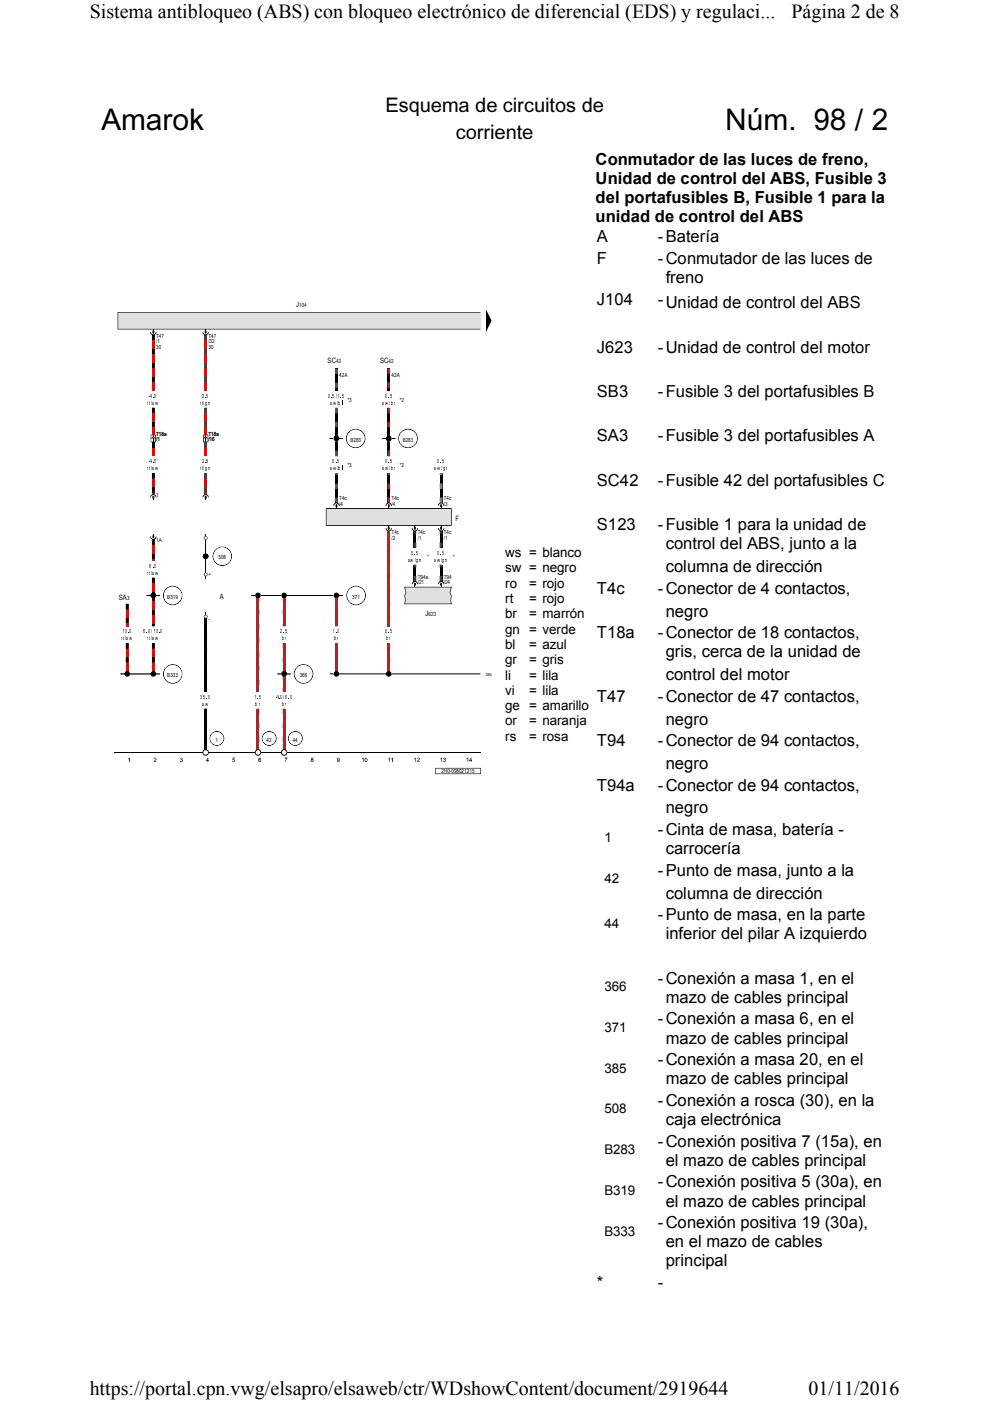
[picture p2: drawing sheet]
<svg xmlns="http://www.w3.org/2000/svg" width="210mm" height="297mm" viewBox="0 0 210 297" stroke-linecap="round" stroke-linejoin="round" font-family="sans-serif">
<path d="M24.2 159.5h77.7" fill="none" stroke="#000" stroke-width=".21"/>
<g fill="#000">
<path d="M27.1 160.9l.4-.2v.8h-.2v-.6l-.2 .1zM27.1 160.9l.4-.2v.8v-.8l-.4 .2 .1 .1 .2-.2-.1 .7h.2h-.2v-.6l-.2 .1zM32.6 160.8a.29 .29 0 0 1 .5 0 .29 .29 0 0 1-.2 .4l-.1 .2 .3 .1h-.5l.3-.4a.2 .2 0 0 0 .1-.3 .21 .21 0 0 0-.4 .1zM32.7 160.7h.4l.1 .2-.4 .5h.4h-.5l.4-.4v-.3h-.2l-.3 .2 .4-.1v.2l-.4 .5 .6-.1v.1h-.6l.5-.6-.2-.2-.3 .2zM38.2 160.8l.4-.1v.3a.27 .27 0 0 1 0 .5 .27 .27 0 0 1-.4-.2h.1a.17 .17 0 0 0 .2 .1 .17 .17 0 0 0 .1-.2 .17 .17 0 0 0-.2-.1l.2-.3-.2-.1-.1 .2zM38.3 160.7h.3l.1 .2-.1 .2 .1 .1-.3 .3-.3-.2 .2 .2h.4v-.4h-.2l.2-.3-.3-.1-.2 .2 .2-.2 .2 .2-.2 .2 .2 .1-.2 .3-.2-.2 .4 .1v-.2l-.2-.1 .2-.2-.2-.2-.2 .2zM49.4 160.7h.4v.1h-.4v.2a.28 .28 0 0 1 .4 .1 .28 .28 0 0 1-.2 .4 .28 .28 0 0 1-.3-.2h.1a.19 .19 0 0 0 .2 .1 .19 .19 0 0 0 .1-.3h-.4zM49.4 160.7h.4v.1h-.4v.2h.3l.1 .2-.3 .3-.3-.2 .2 .2 .3-.1v-.4h-.3v-.2h.4v-.1h-.4l-.1 .4 .2-.1 .2 .2-.2 .3-.2-.2 .2 .1 .2-.2-.2-.2-.2 .1zM60.4 160.7h.5l-.3 .8v-.4l.2-.3h-.4zM60.4 160.7h.5l-.3 .8h-.1v-.2l.3-.5h-.4h.4l-.2 .7 .3-.8h-.5v.1zM92.3 162.8l.1 .1v1.2h9.5v-1.2h-9.5v-.1h9.5v1.3h-9.6z"/>
<path d="M44.1 160.7l.1 .5h.1l-.1 .3-.2-.2h-.3zM44 160.8l-.2 .4h.2z"/>
<path d="M44.1 160.7l.1 .5h.1l-.1 .3h-.2l.2-.2h.1l-.1-.6-.5 .6h.4v.2l-.1-.2h-.3zM44 160.8l-.2 .4h.3h-.3l.3-.4v.4z"/>
<path d="M54.9 160.7h.4v.2l-.2-.2-.2 .4a.27 .27 0 0 1 .4 0 .27 .27 0 0 1-.1 .4 .27 .27 0 0 1-.4-.2zM54.9 161.3a.2 .2 0 0 0 .4 0 .2 .2 0 0 0-.4 0z"/>
<path d="M54.9 160.7h.4l.1 .2-.3-.2h-.2l-.1 .4 .1 .3 .3 .1 .1-.5-.4 .1v-.2l.2-.2 .2 .2-.2-.2-.2 .2v.2l.2-.1 .3 .2-.3 .3h-.2zM54.9 161.1h.3v.3l-.3-.2 .3 .2v-.3l-.3 .1z"/>
<path d="M66 160.7a.22 .22 0 0 1 .3 0 .22 .22 0 0 1 0 .3 .27 .27 0 0 1 .1 .4 .27 .27 0 0 1-.4 0 .27 .27 0 0 1 .1-.4l-.2-.1zM66 160.9a.15 .15 0 0 0 .3 0 .15 .15 0 0 0-.3 0zM66 161.3a.17 .17 0 0 0 .3 0 .17 .17 0 0 0-.3 0z"/>
<path d="M66 160.7h.4v.2l-.1 .2 .2 .2-.3 .2h-.2l-.1-.4 .2-.1-.2 .3 .1 .2h.4l.1-.2-.2-.3 .1-.1-.2-.2h-.2v.4zM66.1 160.8h.2v.2h-.2l-.1-.1 .2 .1 .1-.1zM66 161.1h.3v.3h-.3l.3-.1-.1-.2-.2 .2z"/>
<path d="M71.5 160.7a.37 .37 0 0 1 .5 .4 .37 .37 0 0 1-.5 .4v-.2l.2 .2 .1-.1 .1-.3a.26 .26 0 0 1-.4 0 .26 .26 0 0 1 0-.4zM71.5 160.9a.2 .2 0 0 0 .4 0 .2 .2 0 0 0-.4 0z"/>
<path d="M71.5 160.7h.2l.3 .1a.5 .5 0 0 1-.3 .7l-.2-.2v.2h.3l.2-.7-.3-.1-.2 .3v.2l.4-.1-.2 .4-.2-.2 .3 .1 .1-.3-.4 .1zM71.6 160.8h.2l.1 .2-.2-.3-.1 .1v.3l.3-.1-.2 .2z"/>
<path d="M76.8 160.9l.2-.2v.8v-.6l-.2 .1zM77.5 160.7a.39 .39 0 0 1 .4 .4 .39 .39 0 0 1-.5 .4l-.1-.6zM77.5 160.8v.6a.35 .35 0 0 0 .3-.3 .35 .35 0 0 0-.3-.3z"/>
<path d="M76.8 160.9l.2-.2v.8v-.8l-.2 .2v.1l.2-.2v.7v-.6l-.2 .1zM77.4 160.7h.3l.2 .2a.45 .45 0 0 1-.3 .6h-.2l-.1-.4 .1 .4h.4l.1-.6-.3-.2-.3 .4zM77.5 160.8h.2v.6l-.1 .1-.2-.4 .1 .3h.2v-.6h-.2l-.1 .3z"/>
<path d="M82.3 160.9l.3-.2v.8l-.1-.6-.2 .1zM83 160.9l.3-.2v.8h-.2v-.6l-.1 .1z"/>
<path d="M82.3 160.9l.3-.2v.8v-.8l-.3 .2v.1l.2-.2 .1 .7-.1-.6-.2 .1zM82.9 160.9l.4-.2v.8v-.8l-.4 .3 .3-.2-.1 .7h.2h-.2l.1-.6-.2 .1z"/>
<path d="M87.8 160.9l.3-.2v.8v-.6l-.3 .1zM88.5 160.7a.29 .29 0 0 1 .5 .2 .29 .29 0 0 1-.3 .3l-.1 .2 .4 .1h-.6l.3-.4a.2 .2 0 0 0 0-.3 .2 .2 0 0 0-.3 .1z"/>
<path d="M87.8 160.9l.4-.2v.8l-.1-.8-.3 .2v.1l.3-.2v.7v-.6l-.3 .1zM88.5 160.7h.4l.1 .2-.4 .5h.4h-.5l.4-.4v-.3h-.2l-.3 .2 .4-.1v.2l-.4 .5 .6-.1v.1h-.6l.5-.6-.2-.2-.3 .2z"/>
<path d="M93.4 160.9l.3-.2v.8l-.1-.6-.2 .1zM94 160.8l.4-.1v.3a.27 .27 0 0 1 0 .5 .27 .27 0 0 1-.4-.2h.1a.16 .16 0 0 0 .1 .1 .16 .16 0 0 0 .2-.1 .16 .16 0 0 0-.2-.2l.2-.3-.2-.1-.1 .2z"/>
<path d="M93.4 160.9l.3-.2v.8v-.8l-.3 .2v.1l.2-.2 .1 .7-.1-.6-.2 .1zM94.1 160.7h.3l.1 .2-.1 .2 .1 .1-.3 .3-.3-.2 .2 .2h.3l.1-.3-.2-.1 .2-.2-.3-.2h-.1v.2l.1-.2 .2 .2-.2 .1 .2 .1v.3h-.3l-.1-.1 .2 .1 .2-.2-.3-.1 .2-.3-.3 .1z"/>
<path d="M98.9 160.9l.3-.2v.8l-.1-.6-.2 .1zM99.9 160.7v.5h.2l-.2 .3v-.2h-.4zM99.9 160.8l-.3 .4h.3z"/>
<path d="M98.9 160.9l.4-.2v.8l-.1-.8-.3 .2v.1l.2-.2 .1 .7-.1-.6-.2 .1zM99.9 160.7v.5h.2l-.2 .3h-.1l.1-.2h.2l-.2-.6-.4 .6h.4v.2v-.2h-.4zM99.9 160.8v.4l-.1-.4-.2 .4h.3h-.3z"/>
</g>
<path d="M25 66.2h76.9v3.6h-76.9z" fill-rule="evenodd" fill="#e0e0e0"/>
<path d="M24.9 66.2h77v.1h-76.9v3.5l76.9-.1v.1h-77zM103 65.6l1.2 2.4-1.2 2.4zM58.8 142.8h2.8v.2h-2.8v-.2v.2v-.2h2.8v.2h-2.8z" fill="#000"/>
<g fill="#000">
<path d="M32 92.2h1.1v1.6h-1.1zM32 92.3h.9v1.3h-.9z" fill-rule="evenodd"/>
<path d="M43.1 92.2h1.1v1.6h-1.1zM43.2 92.3h.8v1.3h-.8z" fill-rule="evenodd"/>
<path d="M61.1 156.6a1.55 1.55 0 0 1 3.1 0 1.55 1.55 0 0 1-3.1 0zM61.2 156.6a1.43 1.43 0 0 1 2.8 0 1.43 1.43 0 0 1-2.8 0z" fill-rule="evenodd"/>
<path d="M62.3 142.9a2.05 2.05 0 0 1 4.1 0 2.05 2.05 0 0 1-4.1 0zM62.4 142.9a1.95 1.95 0 0 1 3.9 0 1.95 1.95 0 0 1-3.9 0z" fill-rule="evenodd"/>
</g>
<path d="M69.9 142.9h32" fill="none" stroke="#000" stroke-width=".21"/>
<path d="M69.2 107.8h26.5v3.6h-26.5z" fill-rule="evenodd" fill="#e0e0e0"/>
<path d="M69.1 107.8h26.7v3.7h-26.7zM69.2 107.9h26.4v3.4h-26.4z" fill-rule="evenodd" fill="#000"/>
<path d="M85.8 124.5h9.9l-.3 1.2 .3 .5-.2 1.1 .2 .7h-9.9l.1-.7-.1-1.1 .3-.5z" fill="#e0e0e0"/>
<path d="M69.9 92.9h2.8v.1h-2.8v-.1v.1v-.1h2.8v.1h-2.8zM81 92.9h2.8v.1h-2.8v-.1v.1v-.1h2.8v.1h-2.8zM43.1 117.9h1v.1h-1v-.1v.1v-.1h1v.1h-1zM31.1 126.2h2.8v.1h-2.8v-.1v.1v-.1h2.8v.1h-2.8zM53.3 126.2h19.4v.1h-19.4v-.1v.1v-.1h19.4v.1h-19.4zM85.7 124.4l.2 .1 .2 1.2-.3 .5a2.25 2.25 0 0 1 .1 1.9l9.8-.1a2.19 2.19 0 0 1-.1-1.8l-.3-.5 .4-1.2h-9.9v-.1h10l-.4 1.3 .4 .5-.3 1.1 .3 .8h-10.1l.2-.8-.2-1.1 .4-.5zM25.6 142.8h8.3v.2h-8.3v-.2v.2v-.2h8.3v.2h-8.3z" fill="#000"/>
<g fill="#000">
<path d="M73.4 93a2.04 2.04 0 0 1 4 0 2.04 2.04 0 0 1-4 0zM73.5 93a1.92 1.92 0 0 1 3.8 0 1.92 1.92 0 0 1-3.8 0z" fill-rule="evenodd"/>
<path d="M84.5 93a2.05 2.05 0 0 1 4 0 2.05 2.05 0 0 1-4 0zM84.6 93a1.92 1.92 0 0 1 3.8 0 1.92 1.92 0 0 1-3.8 0z" fill-rule="evenodd"/>
<path d="M45.1 117.9a2.05 2.05 0 0 1 4.1 0 2.05 2.05 0 0 1-4.1 0zM45.2 117.9a1.95 1.95 0 0 1 3.9 0 1.95 1.95 0 0 1-3.9 0z" fill-rule="evenodd"/>
<path d="M34.6 126.3a2.05 2.05 0 0 1 4.1 0 2.05 2.05 0 0 1-4.1 0zM34.7 126.3a1.95 1.95 0 0 1 3.9 0 1.95 1.95 0 0 1-3.9 0z" fill-rule="evenodd"/>
<path d="M73.4 126.3a2.05 2.05 0 0 1 4.1 0 2.05 2.05 0 0 1-4.1 0zM73.6 126.3a1.92 1.92 0 0 1 3.8 0 1.92 1.92 0 0 1-3.8 0z" fill-rule="evenodd"/>
<path d="M34.6 142.9a2.05 2.05 0 0 1 4.1 0 2.05 2.05 0 0 1-4.1 0zM34.7 142.9a1.95 1.95 0 0 1 3.9 0 1.95 1.95 0 0 1-3.9 0z" fill-rule="evenodd"/>
<path d="M44.4 156.6a1.55 1.55 0 0 1 3.1 0 1.55 1.55 0 0 1-3.1 0zM44.5 156.6a1.45 1.45 0 0 1 2.9 0 1.45 1.45 0 0 1-2.9 0z" fill-rule="evenodd"/>
<path d="M55.5 156.6a1.55 1.55 0 0 1 3.1 0 1.55 1.55 0 0 1-3.1 0zM55.6 156.6a1.45 1.45 0 0 1 2.9 0 1.45 1.45 0 0 1-2.9 0z" fill-rule="evenodd"/>
</g>
<path d="M32.2 71h.6v11.8h-.6z" fill="#f00"/>
<path d="M32.2 71h.6v1.2h-.6zM32.2 74h.6v1.1h-.6zM32.2 76.9h.6v1.2h-.6zM32.2 79.9h.6v1.2h-.6zM32.2 82.8h.6z" fill="#000"/>
<path d="M32.2 86.4h.6v5.8h-.6z" fill="#f00"/>
<g fill="#000">
<path d="M32.4 69.8h.2v.6h-.2zM31.8 70.4h.2a.51 .51 0 0 0 .5 .5 .51 .51 0 0 0 .5-.5h.2a.68 .68 0 0 1-.7 .7 .68 .68 0 0 1-.7-.7zM32.5 92.3l.1 .3zM32.5 93.1l.1 .5zM32.3 92.6h.4l.2 .4-.3-.3h-.3l-.2 .3z"/>
<path d="M32.2 86.4h.6v1.2h-.6zM32.2 89.4h.6v1.2h-.6z"/>
</g>
<path d="M32.5 70.2v.4" fill="none" stroke="#000" stroke-width=".38"/>
<path d="M32.5 92.9v.2" fill="none" stroke="#000" stroke-width=".21"/>
<path d="M43.3 71h.6v11.8h-.6z" fill="#f00"/>
<path d="M43.3 71h.6v1.2h-.6zM43.3 74h.6v1.1h-.6zM43.3 76.9h.6v1.2h-.6zM43.3 79.9h.6v1.2h-.6zM43.3 82.8h.6z" fill="#008000"/>
<path d="M43.3 86.4h.6v5.8h-.6z" fill="#f00"/>
<path d="M43.3 86.4h.6v1.2h-.6zM43.3 89.4h.6v1.2h-.6z" fill="#008000"/>
<path d="M43.5 69.8h.2v.6h-.2zM42.9 70.4h.2a.51 .51 0 0 0 .5 .5 .51 .51 0 0 0 .5-.5h.2a.68 .68 0 0 1-.7 .7 .68 .68 0 0 1-.7-.7zM43.6 92.3v.3zM43.6 93.1v.5zM43.4 92.6h.4l.2 .4-.3-.3h-.3l-.2 .3z" fill="#000"/>
<path d="M43.6 70.2v.4" fill="none" stroke="#000" stroke-width=".38"/>
<path d="M43.6 92.9v.2" fill="none" stroke="#000" stroke-width=".21"/>
<path d="M43.3 93.8h.6v2.9h-.6z" fill="#f00"/>
<path d="M43.3 93.8h.6v1.2h-.6z" fill="#008000"/>
<path d="M43.3 100.3h.6v4.6h-.6z" fill="#f00"/>
<path d="M43.3 100.3h.6v1.2h-.6zM43.3 103.3h.6v1.2h-.6z" fill="#008000"/>
<path d="M43.6 92.3v.3zM43.6 93.1v.5zM43.4 92.6h.4l.2 .4-.3-.3h-.3l-.2 .3zM43.5 105.5h.2v.5h-.2zM43.3 104.9a.68 .68 0 0 1 1 .6h-.2a.51 .51 0 0 0-.5-.6 .51 .51 0 0 0-.5 .6h-.2l.1-.4z" fill="#000"/>
<path d="M43.6 92.9v.2" fill="none" stroke="#000" stroke-width=".21"/>
<path d="M43.6 105.3v.3" fill="none" stroke="#000" stroke-width=".38"/>
<path d="M32.2 93.8h.6v2.9h-.6z" fill="#f00"/>
<path d="M32.2 93.8h.6v1.2h-.6z" fill="#000"/>
<path d="M32.2 100.3h.6v4.6h-.6z" fill="#f00"/>
<g fill="#000">
<path d="M32.5 92.3l.1 .3zM32.5 93.1l.1 .5zM32.3 92.6h.4l.2 .4-.3-.3h-.3l-.2 .3zM32.4 105.5h.2v.5h-.2zM32.2 104.9a.68 .68 0 0 1 1 .6h-.2a.51 .51 0 0 0-.5-.6 .51 .51 0 0 0-.5 .6h-.2l.1-.4z"/>
<path d="M32.2 100.3h.6v1.2h-.6zM32.2 103.3h.6v1.2h-.6z"/>
</g>
<path d="M32.5 92.9v.2" fill="none" stroke="#000" stroke-width=".21"/>
<path d="M32.5 105.3v.3" fill="none" stroke="#000" stroke-width=".38"/>
<path d="M59.7 126.2h1.1v6.6h-1.1z" fill="#fff"/>
<g fill="#a52a2a">
<path d="M59.9 126.2h.6v6.6h-.6z"/>
<path d="M59.9 126.2h.6v1.2h-.6zM59.9 129.2h.6v1.2h-.6zM59.9 132.2h.6v.6h-.6z"/>
</g>
<path d="M59.7 136.4h1.1v6.5h-1.1z" fill="#fff"/>
<g fill="#a52a2a">
<path d="M59.9 136.4h.6v6.5h-.6z"/>
<path d="M59.9 136.4h.6v1.1h-.6zM59.9 139.3h.6v1.2h-.6zM59.9 142.3h.6v.6h-.6z"/>
</g>
<g fill="#000">
<circle cx="60.2" cy="126.2" r=".59"/>
<circle cx="60.2" cy="142.9" r=".59"/>
</g>
<path d="M59.7 142.9h1.1v3.7h-1.1z" fill="#fff"/>
<g fill="#a52a2a">
<path d="M59.9 142.9h.6v3.7h-.6z"/>
<path d="M59.9 150.2h.6v8.7h-.6z"/>
<path d="M59.9 142.9h.6v1.2h-.6zM59.9 145.9h.6v.7h-.6z"/>
<path d="M59.9 150.2h.6v1.2h-.6zM59.9 153.2h.6v1.2h-.6zM59.9 156.2h.6v1.2h-.6z"/>
</g>
<circle cx="60.2" cy="142.9" r=".59" fill="#000"/>
<circle cx="60.2" cy="159.5" r=".6" fill="#fff"/>
<path d="M59.6 159.5a.68 .68 0 0 1 1.3 0 .68 .68 0 0 1-1.3 0zM59.7 159.5a.5 .5 0 0 1 1 0 .5 .5 0 0 1-1 0z" fill-rule="evenodd" fill="#000"/>
<path d="M93.2 100.3h.6v6.3h-.6z" fill="#000"/>
<path d="M93.2 105.5h.6v1.1h-.6zM93.2 102.5h.6v1.2h-.6zM93.2 100.3h.6v.4h-.6z" fill="#808080"/>
<path d="M93.4 107.2h.2v.6h-.2zM92.9 106.9a.68 .68 0 0 1 .8-.3 .68 .68 0 0 1 .5 .6h-.2a.51 .51 0 0 0-.5-.5 .51 .51 0 0 0-.5 .5h-.2z" fill="#000"/>
<path d="M93.5 107.1v.3" fill="none" stroke="#000" stroke-width=".38"/>
<g fill="#a52a2a">
<path d="M82.1 112.6h.6v20.2h-.6z"/>
<path d="M82.1 112.6h.6v1.1h-.6zM82.1 115.6h.6v1.2h-.6zM82.1 118.5h.6v1.2h-.6zM82.1 121.5h.6v1.2h-.6zM82.1 124.5h.6v1.1h-.6zM82.1 127.4h.6v1.2h-.6zM82.1 130.4h.6v1.2h-.6z"/>
</g>
<path d="M81.9 136.4h1.1v6.5h-1.1z" fill="#fff"/>
<g fill="#a52a2a">
<path d="M82.1 136.4h.6v6.5h-.6z"/>
<path d="M82.1 136.4h.6v1.1h-.6zM82.1 139.3h.6v1.2h-.6zM82.1 142.3h.6v.6h-.6z"/>
</g>
<path d="M82.3 111.4h.2v.6h-.2zM81.7 112h.2a.51 .51 0 0 0 .5 .5 .51 .51 0 0 0 .5-.5h.2a.68 .68 0 0 1-.7 .7 .68 .68 0 0 1-.7-.7zM87.7 119.7h.6v3.6h-.6z" fill="#000"/>
<path d="M82.4 111.8v.4" fill="none" stroke="#000" stroke-width=".38"/>
<circle cx="82.4" cy="142.9" r=".59" fill="#000"/>
<path d="M87.7 122.1h.6v1.2h-.6zM87.7 119.7h.6v.6h-.6z" fill="#008000"/>
<path d="M87.7 112.6h.6v3.6h-.6z" fill="#000"/>
<path d="M87.7 115h.6v1.2h-.6zM87.7 112.6h.6v.6h-.6z" fill="#008000"/>
<path d="M82.1 100.3h.6v6.3h-.6zM87.9 111.4h.2v.6h-.2zM87.3 112h.2a.51 .51 0 0 0 .5 .5 .51 .51 0 0 0 .5-.5h.1a.68 .68 0 0 1-.6 .7 .68 .68 0 0 1-.7-.7zM87.9 123.9h.2v.6h-.2zM87.4 123.5a.68 .68 0 0 1 .7-.3 .68 .68 0 0 1 .5 .7h-.1a.51 .51 0 0 0-.5-.5 .51 .51 0 0 0-.5 .5h-.2z" fill="#000"/>
<path d="M88 111.8v.4M88 123.7v.3" fill="none" stroke="#000" stroke-width=".38"/>
<path d="M82.1 105.5h.6v1.1h-.6zM82.1 102.5h.6v1.2h-.6zM82.1 100.3h.6v.4h-.6z" fill="#a52a2a"/>
<path d="M81.9 93h1.1v3.7h-1.1z" fill="#fff"/>
<path d="M82.1 93h.6v3.7h-.6z" fill="#000"/>
<path d="M82.1 95.5h.6v1.2h-.6zM82.1 93h.6v.8h-.6z" fill="#a52a2a"/>
<path d="M82.1 78.1h.6v4.7h-.6zM82.3 107.2h.2v.6h-.2zM81.8 106.9a.68 .68 0 0 1 .8-.3 .68 .68 0 0 1 .5 .6h-.2a.51 .51 0 0 0-.5-.5 .51 .51 0 0 0-.5 .5h-.2z" fill="#000"/>
<path d="M82.4 107.1v.3" fill="none" stroke="#000" stroke-width=".38"/>
<circle cx="82.4" cy="93" r=".6" fill="#000"/>
<path d="M82.1 78.1h.6v1.2h-.6zM82.1 81.1h.6v1.2h-.6z" fill="#a52a2a"/>
<path d="M81.9 86.4h1.1v6.6h-1.1z" fill="#fff"/>
<path d="M82.1 86.4h.6v6.6h-.6z" fill="#000"/>
<path d="M82.1 86.4h.6v1.2h-.6zM82.1 89.4h.6v1.2h-.6zM82.1 92.4h.6v.6h-.6z" fill="#a52a2a"/>
<circle cx="82.4" cy="93" r=".6" fill="#000"/>
<path d="M93.2 119.7h.6v3.6h-.6z" fill="#000"/>
<path d="M93.2 122.1h.6v1.2h-.6zM93.2 119.7h.6v.6h-.6z" fill="#008000"/>
<path d="M93.2 112.6h.6v3.6h-.6z" fill="#000"/>
<path d="M93.2 115h.6v1.2h-.6zM93.2 112.6h.6v.6h-.6z" fill="#008000"/>
<path d="M93.4 111.4h.2v.6h-.2zM92.8 112h.2a.51 .51 0 0 0 .5 .5 .51 .51 0 0 0 .5-.5h.2a.68 .68 0 0 1-.7 .7 .68 .68 0 0 1-.7-.7zM93.4 123.9h.2v.6h-.2zM92.9 123.5a.68 .68 0 0 1 .8-.3 .68 .68 0 0 1 .5 .7h-.2a.51 .51 0 0 0-.5-.5 .51 .51 0 0 0-.5 .5h-.2z" fill="#000"/>
<path d="M93.5 111.8v.4M93.5 123.7v.3" fill="none" stroke="#000" stroke-width=".38"/>
<path d="M54.1 126.2h1.1v20.4h-1.1z" fill="#fff"/>
<g fill="#a52a2a">
<path d="M54.4 126.2h.6v20.4h-.6z"/>
<path d="M54.4 150.2h.6v8.7h-.6z"/>
<path d="M54.4 126.2h.6v1.2h-.6zM54.4 129.2h.6v1.2h-.6zM54.4 132.2h.6v1.2h-.6zM54.4 135.2h.6v1.2h-.6zM54.4 138.1h.6v1.2h-.6zM54.4 141.1h.6v1.2h-.6zM54.4 144.1h.6v1.2h-.6z"/>
<path d="M54.4 150.2h.6v1.2h-.6zM54.4 153.2h.6v1.2h-.6zM54.4 156.2h.6v1.2h-.6z"/>
</g>
<circle cx="54.7" cy="126.2" r=".59" fill="#000"/>
<circle cx="54.7" cy="159.5" r=".6" fill="#fff"/>
<path d="M54 159.5a.7 .7 0 0 1 1.4 0 .7 .7 0 0 1-1.4 0zM54.2 159.5a.5 .5 0 0 1 1 0 .5 .5 0 0 1-1 0z" fill-rule="evenodd" fill="#000"/>
<g fill="#000">
<path d="M43.5 129.8h.2v.6h-.2zM43.3 131h.6v15.6h-.6zM43.3 150.2h.6v8.7h-.6z"/>
<path d="M43.3 131h.6v1.2h-.6zM43.3 134h.6v1.2h-.6zM43.3 136.9h.6v1.2h-.6zM43.3 139.9h.6v1.2h-.6zM43.3 142.9h.6v1.2h-.6zM43.3 145.9h.6v.7h-.6z"/>
<path d="M43.3 150.2h.6v1.2h-.6zM43.3 153.2h.6v1.2h-.6zM43.3 156.2h.6v1.2h-.6z"/>
</g>
<circle cx="43.6" cy="130.7" r=".37" fill="#fff"/>
<path d="M43.3 130.4l.3-.1 .3 .1 .1 .3-.1 .3h-.6l-.1-.3 .4 .3 .3-.3-.3-.3-.4 .3z" fill="#000"/>
<circle cx="43.6" cy="159.5" r=".6" fill="#fff"/>
<path d="M42.9 159.5a.7 .7 0 0 1 1.4 0 .7 .7 0 0 1-1.4 0zM43.1 159.5a.5 .5 0 0 1 1 0 .5 .5 0 0 1-1 0z" fill-rule="evenodd" fill="#000"/>
<path d="M43.3 117.9h.6v3.6h-.6z" fill="#fff"/>
<path d="M43.6 117.9v3.6" fill="none" stroke="#000" stroke-width=".21"/>
<g fill="#000">
<path d="M43.5 122.1h.2v.6h-.2z"/>
<path d="M43.5 117.9h.2v.2h-.2zM43.5 118.4h.2v.2h-.2zM43.5 118.9h.2v.2h-.2zM43.5 119.4h.2v.2h-.2zM43.5 119.9h.2v.2h-.2zM43.5 120.4h.2v.2h-.2zM43.5 120.9h.2v.2h-.2zM43.5 121.4l.2 .1z"/>
</g>
<circle cx="43.6" cy="117.9" r=".6" fill="#000"/>
<circle cx="43.6" cy="121.8" r=".36" fill="#fff"/>
<path d="M43.3 121.5l.3-.1 .3 .1 .1 .3-.1 .3-.3 .1-.3-.1-.1-.3 .4 .3 .3-.3-.3-.3-.4 .3z" fill="#000"/>
<path d="M43.3 114.4h.6v3.5h-.6z" fill="#fff"/>
<path d="M43.6 114.4v3.5" fill="none" stroke="#000" stroke-width=".21"/>
<g fill="#000">
<path d="M43.5 113.2h.2v.5h-.2z"/>
<path d="M43.5 114.4h.2v.2h-.2zM43.5 114.9h.2v.2h-.2zM43.5 115.4h.2v.2h-.2zM43.5 115.9h.2v.1h-.2zM43.5 116.3h.2v.2h-.2zM43.5 116.8h.2v.3h-.2zM43.5 117.3h.2v.2h-.2zM43.5 117.8h.2v.1h-.2z"/>
</g>
<circle cx="43.6" cy="114.1" r=".37" fill="#fff"/>
<path d="M43.3 113.8l.3-.1 .3 .1 .1 .3-.1 .2-.3 .2-.3-.2-.1-.2 .4 .3 .3-.3-.3-.4-.4 .4z" fill="#000"/>
<circle cx="43.6" cy="117.9" r=".6" fill="#000"/>
<path d="M70.8 126.2h1.1v6.6h-1.1z" fill="#fff"/>
<g fill="#a52a2a">
<path d="M71 126.2h.6v6.6h-.6z"/>
<path d="M71 126.2h.6v1.2h-.6zM71 129.2h.6v1.2h-.6zM71 132.2h.6v.6h-.6z"/>
</g>
<path d="M70.8 136.4h1.1v6.5h-1.1z" fill="#fff"/>
<g fill="#a52a2a">
<path d="M71 136.4h.6v6.5h-.6z"/>
<path d="M71 136.4h.6v1.1h-.6zM71 139.3h.6v1.2h-.6zM71 142.3h.6v.6h-.6z"/>
</g>
<g fill="#000">
<circle cx="71.3" cy="126.2" r=".59"/>
<circle cx="71.3" cy="142.9" r=".59"/>
</g>
<path d="M32.2 114.4h.6v4.5h-.6z" fill="#f00"/>
<path d="M32.2 114.4h.6v1.2h-.6zM32.2 117.3h.6v1.2h-.6z" fill="#000"/>
<path d="M32 122.5h1v3.7h-1z" fill="#fff"/>
<path d="M32.2 122.5h.6v3.7h-.6z" fill="#f00"/>
<g fill="#000">
<path d="M32.4 113.2h.2v.5h-.2zM31.8 113.7h.2a.51 .51 0 0 0 .5 .6 .51 .51 0 0 0 .5-.6h.2a.68 .68 0 0 1-.7 .8 .68 .68 0 0 1-.7-.8z"/>
<path d="M32.2 122.5h.6v1.2h-.6zM32.2 125.5h.6v.7h-.6z"/>
</g>
<path d="M32.5 113.6v.4" fill="none" stroke="#000" stroke-width=".38"/>
<circle cx="32.5" cy="126.2" r=".59" fill="#000"/>
<path d="M32 126.2h1v6.6h-1z" fill="#fff"/>
<path d="M32.2 126.2h.6v6.6h-.6z" fill="#f00"/>
<path d="M32.2 126.2h.6v1.2h-.6zM32.2 129.2h.6v1.2h-.6zM32.2 132.2h.6v.6h-.6z" fill="#000"/>
<path d="M32 136.4h1v6.5h-1z" fill="#fff"/>
<path d="M32.2 136.4h.6v6.5h-.6z" fill="#f00"/>
<path d="M32.2 136.4h.6v1.1h-.6zM32.2 139.3h.6v1.2h-.6zM32.2 142.3h.6v.6h-.6z" fill="#000"/>
<g fill="#000">
<circle cx="32.5" cy="126.2" r=".59"/>
<circle cx="32.5" cy="142.9" r=".59"/>
</g>
<path d="M26.7 128h.6v4.8h-.6z" fill="#f00"/>
<path d="M26.7 128h.6v1.2h-.6zM26.7 131h.6v1.2h-.6z" fill="#000"/>
<path d="M26.4 136.4h1.1v6.5h-1.1z" fill="#fff"/>
<path d="M26.7 136.4h.6v6.5h-.6z" fill="#f00"/>
<g fill="#000">
<path d="M71 78.1h.6v4.7h-.6z"/>
<path d="M26.7 136.4h.6v1.1h-.6zM26.7 139.3h.6v1.2h-.6zM26.7 142.3h.6v.6h-.6z"/>
</g>
<circle cx="27" cy="142.9" r=".59" fill="#000"/>
<path d="M71 78.1h.6v1.2h-.6zM71 81.1h.6v1.2h-.6z" fill="#00f"/>
<path d="M70.8 86.4h1.1v6.6h-1.1z" fill="#fff"/>
<path d="M71 86.4h.6v6.6h-.6z" fill="#000"/>
<path d="M71 86.4h.6v1.2h-.6zM71 89.4h.6v1.2h-.6zM71 92.4h.6v.6h-.6z" fill="#00f"/>
<circle cx="71.3" cy="93" r=".6" fill="#000"/>
<path d="M71 100.3h.6v6.3h-.6z" fill="#000"/>
<path d="M71 105.5h.6v1.1h-.6zM71 102.5h.6v1.2h-.6zM71 100.3h.6v.4h-.6z" fill="#00f"/>
<path d="M70.8 93h1.1v3.7h-1.1z" fill="#fff"/>
<path d="M71 93h.6v3.7h-.6z" fill="#000"/>
<path d="M71 95.5h.6v1.2h-.6zM71 93h.6v.8h-.6z" fill="#00f"/>
<path d="M71.2 107.2h.2v.6h-.2zM70.7 106.9a.68 .68 0 0 1 .8-.3 .68 .68 0 0 1 .5 .6h-.2a.51 .51 0 0 0-.5-.5 .51 .51 0 0 0-.5 .5h-.1z" fill="#000"/>
<path d="M71.3 107.1v.3" fill="none" stroke="#000" stroke-width=".38"/>
<circle cx="71.3" cy="93" r=".6" fill="#000"/>
<g fill="#fff">
<path d="M19 0h171.7v4.8h-171.7z" fill-rule="evenodd"/>
<path d="M19 292.1h171.7v4.7h-171.7z" fill-rule="evenodd"/>
</g>
<g font-size="6.3">
<text x="21.4" y="27.5">Amarok</text>
<text x="153.8" y="27.5">Núm. 98 / 2</text>
</g>
<g font-size="4.2">
<text x="19" y="3.8">Sistema antibloqueo (ABS) con bloqueo electrónico de diferencial (EDS) y regulaci...</text>
<text x="167.8" y="3.8">Página 2 de 8</text>
<text x="81.7" y="23.8">Esquema de circuitos de</text>
<text x="96.6" y="29.5">corriente</text>
<text x="19" y="295.8">https://portal.cpn.vwg/elsapro/elsaweb/ctr/WDshowContent/document/2919644</text>
<text x="171.4" y="295.8">01/11/2016</text>
</g>
<g font-size="3.5">
<text x="126.3" y="34.9">Conmutador de las luces de freno,</text>
<text x="126.3" y="38.9">Unidad de control del ABS, Fusible 3</text>
<text x="126.3" y="43">del portafusibles B, Fusible 1 para la</text>
<text x="126.3" y="47">unidad de control del ABS</text>
<text x="126.6" y="51.4">A</text>
<text x="139.4" y="51.4">-Batería</text>
<text x="126.6" y="56">F</text>
<text x="139.4" y="56">-Conmutador de las luces de</text>
<text x="141.1" y="60">freno</text>
<text x="126.6" y="64.6">J104</text>
<text x="139.4" y="64.6">-Unidad de control del ABS</text>
<text x="126.6" y="74.8">J623</text>
<text x="139.4" y="74.8">-Unidad de control del motor</text>
<text x="126.6" y="84.2">SB3</text>
<text x="139.4" y="84.2">-Fusible 3 del portafusibles B</text>
<text x="126.6" y="93.6">SA3</text>
<text x="139.4" y="93.6">-Fusible 3 del portafusibles A</text>
<text x="126.6" y="103">SC42</text>
<text x="139.4" y="103">-Fusible 42 del portafusibles C</text>
<text x="126.6" y="112.4">S123</text>
<text x="139.4" y="112.4">-Fusible 1 para la unidad de</text>
<text x="141.1" y="116.5">control del ABS, junto a la</text>
<text x="126.6" y="125.9">T4c</text>
<text x="139.4" y="125.9">-Conector de 4 contactos,</text>
<text x="141.1" y="121.3">columna de dirección</text>
<text x="141.1" y="130.7">negro</text>
<text x="126.6" y="135.3">T18a</text>
<text x="139.4" y="135.3">-Conector de 18 contactos,</text>
<text x="141.1" y="139.4">gris, cerca de la unidad de</text>
<text x="126.6" y="148.8">T47</text>
<text x="139.4" y="148.8">-Conector de 47 contactos,</text>
<text x="141.1" y="144.2">control del motor</text>
<text x="141.1" y="153.6">negro</text>
<text x="126.6" y="158.2">T94</text>
<text x="139.4" y="158.2">-Conector de 94 contactos,</text>
<text x="126.6" y="167.6">T94a</text>
<text x="139.4" y="167.6">-Conector de 94 contactos,</text>
<text x="141.1" y="163">negro</text>
<text x="141.1" y="172.5">negro</text>
<text x="139.4" y="177">-Cinta de masa, batería -</text>
<text x="139.4" y="185.7">-Punto de masa, junto a la</text>
<text x="141.1" y="181.1">carrocería</text>
<text x="141.1" y="190.5">columna de dirección</text>
<text x="139.4" y="195.1">-Punto de masa, en la parte</text>
<text x="141.1" y="199.1">inferior del pilar A izquierdo</text>
<text x="139.4" y="208.6">-Conexión a masa 1, en el</text>
<text x="141.1" y="212.6">mazo de cables principal</text>
<text x="139.4" y="217.2">-Conexión a masa 6, en el</text>
<text x="141.1" y="221.3">mazo de cables principal</text>
<text x="139.4" y="225.8">-Conexión a masa 20, en el</text>
<text x="141.1" y="229.9">mazo de cables principal</text>
<text x="139.4" y="234.5">-Conexión a rosca (30), en la</text>
<text x="141.1" y="238.5">caja electrónica</text>
<text x="139.4" y="243.1">-Conexión positiva 7 (15a), en</text>
<text x="139.4" y="251.8">-Conexión positiva 5 (30a), en</text>
<text x="141.1" y="247.2">el mazo de cables principal</text>
<text x="141.1" y="255.8">el mazo de cables principal</text>
<text x="139.4" y="260.4">-Conexión positiva 19 (30a),</text>
<text x="141.1" y="264.5">en el mazo de cables</text>
<text x="141.1" y="268.5">principal</text>
<text x="126.6" y="273.1">*</text>
<text x="139.4" y="273.1">-</text>
</g>
<g font-size="2.8">
<text x="107.1" y="118.1">ws = blanco</text>
<text x="107.1" y="121.4">sw = negro</text>
<text x="107.1" y="124.6">ro</text>
<text x="112.2" y="124.6">= rojo</text>
<text x="107.1" y="127.8">rt</text>
<text x="107.1" y="131.1">br</text>
<text x="112.2" y="131.1">= marrón</text>
<text x="112.2" y="127.8">= rojo</text>
<text x="107.1" y="134.4">gn = verde</text>
<text x="107.1" y="137.6">bl</text>
<text x="112.2" y="137.6">= azul</text>
<text x="107.1" y="140.8">gr</text>
<text x="112.2" y="140.8">= gris</text>
<text x="107.1" y="144.1">li</text>
<text x="107.1" y="147.3">vi</text>
<text x="112.2" y="144.1">= lila</text>
<text x="112.2" y="147.3">= lila</text>
<text x="107.1" y="150.6">ge = amarillo</text>
<text x="107.1" y="153.8">or</text>
<text x="112.2" y="153.8">= naranja</text>
<text x="107.1" y="157.1">rs</text>
<text x="112.2" y="157.1">= rosa</text>
<text x="128.1" y="178.6">1</text>
<text x="128.1" y="187.2">42</text>
<text x="128.1" y="196.7">44</text>
<text x="128.1" y="210.1">366</text>
<text x="128.1" y="218.8">371</text>
<text x="128.1" y="227.4">385</text>
<text x="128.1" y="236.1">508</text>
<text x="128.1" y="244.7">B283</text>
<text x="128.1" y="253.3">B319</text>
<text x="128.1" y="262">B333</text>
</g>
<g font-size="1.6">
<text x="62.8" y="65.2">J</text>
<text x="69.5" y="77">SC</text>
<text x="80.6" y="77">SC</text>
<text x="96.6" y="110.5">F</text>
<text x="25.2" y="127.1">SA</text>
<text x="46.6" y="127">A</text>
<text x="90.2" y="130.6">J</text>
</g>
<g font-size="1.2">
<text x="63.4" y="65.2">104</text>
<text x="33.1" y="71.6">T47</text>
<text x="44.2" y="71.6">T47</text>
<text x="33.1" y="72.8">/1</text>
<text x="33.1" y="74">30</text>
<text x="44.2" y="72.8">/32</text>
<text x="44.2" y="74">30</text>
<text x="71.3" y="77">42</text>
<text x="82.4" y="77">42</text>
<text x="71.9" y="79.9">42A</text>
<text x="83" y="79.9">42A</text>
<text x="31.2" y="85.9">rt/sw</text>
<text x="31.7" y="84.4">4.0</text>
<text x="42.4" y="85.9">rt/gn</text>
<text x="42.8" y="84.4">2.5</text>
<text x="69.5" y="84.4">0.5/1.5</text>
<text x="70" y="85.9">sw/bl</text>
<text x="73.7" y="85.3">*3</text>
<text x="81" y="85.9">sw/br</text>
<text x="81.6" y="84.4">0.5</text>
<text x="84.8" y="85.3">*2</text>
<text x="33.1" y="92.4">T18a</text>
<text x="33.1" y="93.6">/1</text>
<text x="44.2" y="92.4">T18a</text>
<text x="44.2" y="93.6">/16</text>
<text x="74.3" y="93.6">B283</text>
<text x="85.4" y="93.6">B283</text>
<text x="31.2" y="99.7">rt/sw</text>
<text x="31.7" y="98.2">4.0</text>
<text x="42.4" y="99.7">rt/gn</text>
<text x="42.8" y="98.2">2.5</text>
<text x="70" y="99.7">sw/bl</text>
<text x="70.5" y="98.2">0.5</text>
<text x="73.7" y="99.1">*3</text>
<text x="81" y="99.7">sw/br</text>
<text x="81.6" y="98.2">0.5</text>
<text x="84.8" y="99.1">*2</text>
<text x="92.1" y="99.7">sw/gr</text>
<text x="92.7" y="98.2">0.5</text>
<text x="33.1" y="105.5">1</text>
<text x="71.9" y="106">T4c</text>
<text x="71.9" y="107.2">/4</text>
<text x="83" y="106">T4c</text>
<text x="83" y="107.2">/4</text>
<text x="94.1" y="106">T4c</text>
<text x="94.1" y="107.2">/3</text>
<text x="83" y="113.2">T4c</text>
<text x="88.6" y="113.2">T4c</text>
<text x="94.1" y="113.2">T4c</text>
<text x="33.1" y="115">1A</text>
<text x="46.3" y="118.6">508</text>
<text x="83" y="114.4">/2</text>
<text x="86.4" y="119.1">sw/gn</text>
<text x="87.2" y="117.6">0.5</text>
<text x="88.6" y="114.4">/1</text>
<text x="90.6" y="118.5">*</text>
<text x="91.9" y="119.1">sw/gn</text>
<text x="92.7" y="117.6">0.5</text>
<text x="94.1" y="114.4">/1</text>
<text x="96.1" y="118.5">*</text>
<text x="31.2" y="121.9">rt/sw</text>
<text x="31.7" y="120.4">6.0</text>
<text x="44.2" y="122.1">+</text>
<text x="88.6" y="122.7">T94a</text>
<text x="88.6" y="123.9">/21</text>
<text x="94.1" y="122.7">T94</text>
<text x="94.1" y="123.9">/24</text>
<text x="27" y="127.1">3</text>
<text x="35.5" y="127">B319</text>
<text x="44.2" y="131.6">-</text>
<text x="74.7" y="127">371</text>
<text x="90.8" y="130.6">623</text>
<text x="25.7" y="135.8">rt/sw</text>
<text x="25.8" y="134.3">10.0</text>
<text x="30.4" y="134.3">6.0/10.0</text>
<text x="31.2" y="135.8">rt/sw</text>
<text x="59.4" y="134.3">2.5</text>
<text x="59.7" y="135.8">br</text>
<text x="70.5" y="134.3">1.0</text>
<text x="70.8" y="135.8">br</text>
<text x="81.6" y="134.3">0.5</text>
<text x="81.9" y="135.8">br</text>
<text x="35.5" y="143.6">B333</text>
<text x="63.5" y="143.6">366</text>
<text x="42.5" y="148.1">35.0</text>
<text x="42.9" y="149.6">sw</text>
<text x="53.8" y="148.1">1.5</text>
<text x="54.1" y="149.6">br</text>
<text x="58.4" y="148.1">4.0/6.0</text>
<text x="59.7" y="149.6">br</text>
<text x="45.7" y="157.3">1</text>
<text x="56.5" y="157.3">42</text>
<text x="62.1" y="157.3">44</text>
<text x="93.6" y="163.9">2H0-098021215</text>
</g>
<text font-size=".9" x="103" y="143.3">385</text>
</svg>
